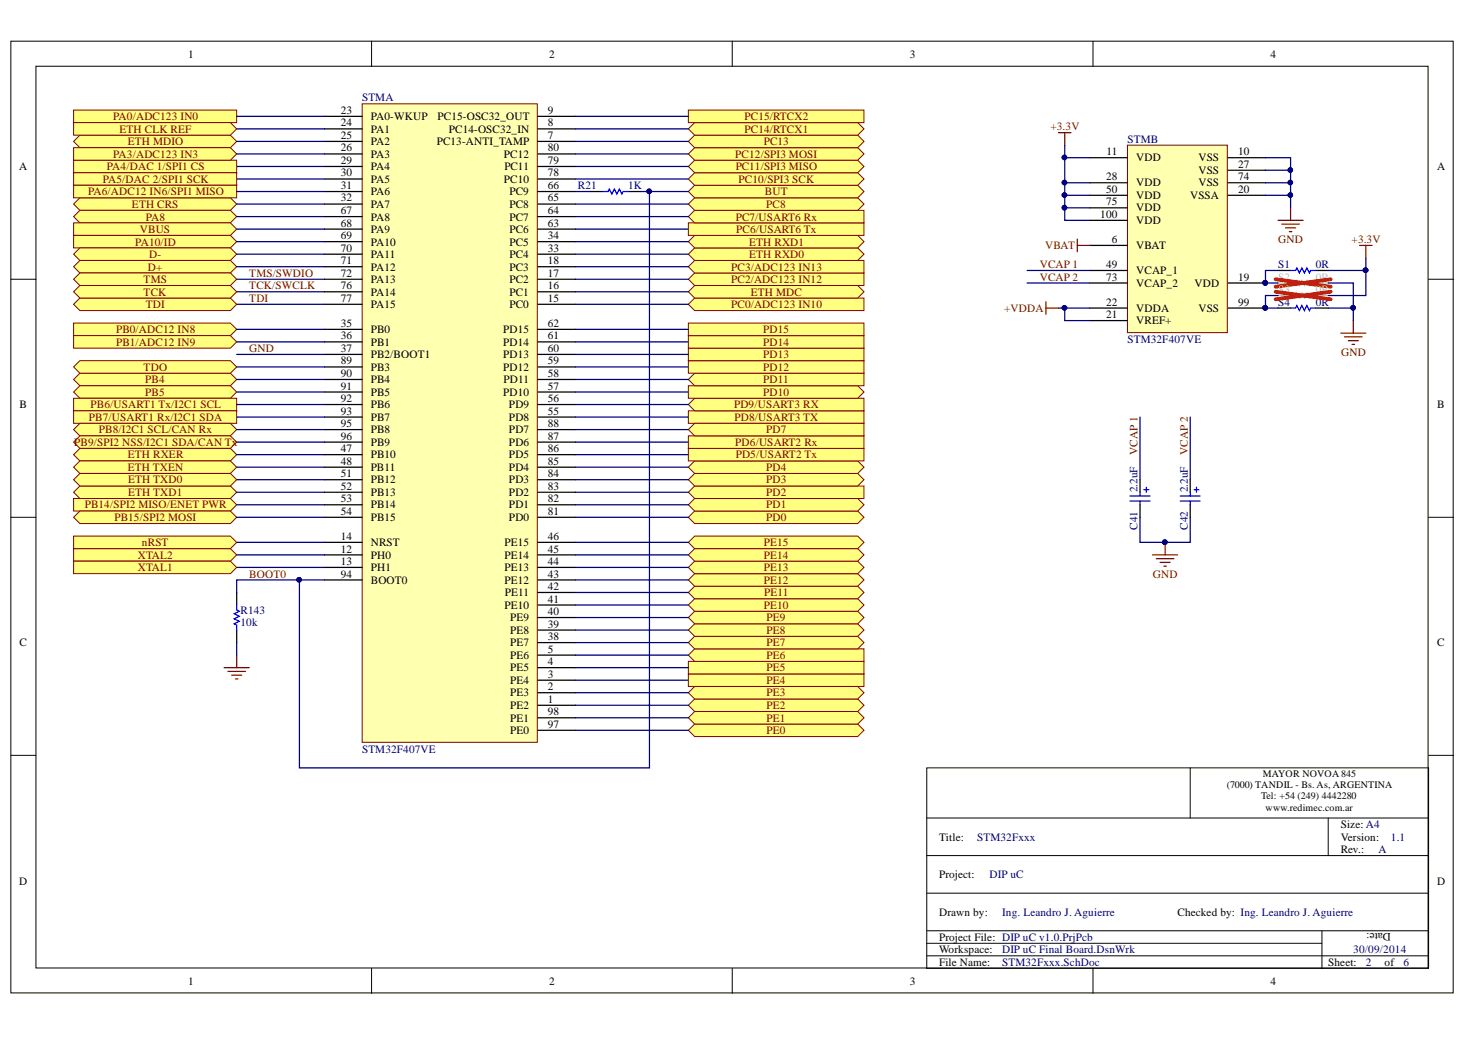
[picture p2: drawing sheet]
<svg xmlns="http://www.w3.org/2000/svg" width="297mm" height="210mm" viewBox="0 0 297 210" stroke-linecap="round" stroke-linejoin="round" font-family="sans-serif">
<g fill="#fff" stroke="#000" stroke-width=".2">
<path d="M2.2 8.3h292v192.7h-292z"/>
<path d="M7.3 13.4h281.9v182.5h-281.9z"/>
</g>
<g fill="none" stroke="#000" stroke-width=".2">
<path d="M75.2 8.3v5.1M148.3 8.3v5.1M221.3 8.3v5.1M2.2 56.5h5.1M289.3 56.5h5M2.2 104.7h5.1M289.3 104.7h5M2.2 152.9h5.1M187.6 155.4h101.7v40.6h-101.7zM241 155.4v10.2M289.3 152.9h5M187.6 173.2h101.7"/>
<path d="M187.6 165.6h101.7M268.9 165.6v7.6M75.2 196v5.1M148.3 196v5.1M187.6 180.8h101.7M187.6 190.9h80.1M187.6 188.4h101.7M187.6 193.5h101.7M221.3 196v5.1M267.7 188.4v7.6"/>
</g>
<path d="M73.3 21h35.5v129.3h-35.5z" fill="#ffffb0" stroke="#800000" stroke-width=".2"/>
<g fill="none" stroke="#000" stroke-width=".25">
<path d="M65.7 28.6h7.6M65.7 26.1h7.6M65.7 23.6h7.6M65.7 31.2h7.6M65.7 33.7h7.6M65.7 36.2h7.6M65.7 38.8h7.6M108.9 28.6h7.6M108.9 26.1h7.6M108.9 23.6h7.6M108.9 31.2h7.6M108.9 33.7h7.6"/>
<path d="M108.9 36.2h7.6M108.9 38.8h7.6M65.7 59.1h7.6M65.7 56.5h7.6M65.7 54h7.6M65.7 41.3h7.6M65.7 51.5h7.6M65.7 48.9h7.6M65.7 46.4h7.6M65.7 43.8h7.6M108.9 59.1h7.6M108.9 56.5h7.6"/>
<path d="M108.9 54h7.6M108.9 41.3h7.6M108.9 51.5h7.6M108.9 48.9h7.6M108.9 46.4h7.6M108.9 43.8h7.6M65.7 61.6h7.6M65.7 66.7h7.6M65.7 69.2h7.6M65.7 71.7h7.6M65.7 79.3h7.6M65.7 76.8h7.6"/>
<path d="M65.7 74.3h7.6M108.9 61.6h7.6M108.9 66.7h7.6M108.9 69.2h7.6M108.9 71.7h7.6M108.9 79.3h7.6M108.9 76.8h7.6M108.9 74.3h7.6M65.7 92h7.6M65.7 94.6h7.6M65.7 97.1h7.6M65.7 99.6h7.6"/>
<path d="M65.7 84.4h7.6M65.7 81.9h7.6M65.7 89.5h7.6M65.7 87h7.6M108.9 92h7.6M108.9 94.6h7.6M108.9 97.1h7.6M108.9 99.6h7.6M108.9 84.4h7.6M108.9 81.9h7.6M108.9 89.5h7.6M108.9 87h7.6"/>
<path d="M65.7 112.3h7.6M65.7 114.9h7.6M65.7 109.8h7.6M65.7 117.4h7.6M65.7 102.2h7.6M65.7 104.7h7.6M108.9 112.3h7.6M108.9 114.9h7.6M108.9 109.8h7.6M108.9 119.9h7.6M108.9 117.4h7.6M108.9 102.2h7.6"/>
<path d="M108.9 104.7h7.6M108.9 137.7h7.6M108.9 135.1h7.6M108.9 132.6h7.6M108.9 130.1h7.6M108.9 127.5h7.6M108.9 125h7.6M108.9 122.5h7.6M108.9 142.8h7.6M108.9 140.2h7.6M108.9 147.8h7.6M108.9 145.3h7.6"/>
</g>
<path d="M228.3 29.4h20.2v37.9h-20.2z" fill="#ffffb0" stroke="#800000" stroke-width=".2"/>
<g fill="none" stroke="#000" stroke-width=".25">
<path d="M220.7 31.9h7.6M220.7 39.5h7.6M220.7 37h7.6M248.6 31.9h7.6M248.6 39.5h7.6M248.6 34.5h7.6M248.6 37h7.6M220.7 49.7h7.6M220.7 57.3h7.6M220.7 54.7h7.6M220.7 42.1h7.6M220.7 44.6h7.6"/>
<path d="M248.6 57.3h7.6M220.7 64.9h7.6M220.7 62.4h7.6M248.6 62.4h7.6M230.8 97.1v2.5M241 97.1v2.5M47.9 119.9v2.6M230.8 102.2v2.5M241 102.2v2.5M47.9 127.5v2.6"/>
</g>
<g fill="#000080" stroke="#000080" stroke-width=".2">
<circle cx="256.2" cy="57.2" r=".47"/>
<circle cx="256.2" cy="62.3" r=".46"/>
<circle cx="261.3" cy="34.4" r=".46"/>
<circle cx="261.3" cy="36.9" r=".46"/>
<circle cx="261.3" cy="39.5" r=".46"/>
<circle cx="215.5" cy="42" r=".47"/>
<circle cx="215.5" cy="39.5" r=".46"/>
<circle cx="215.5" cy="36.9" r=".46"/>
<circle cx="215.5" cy="31.9" r=".46"/>
<circle cx="235.8" cy="109.7" r=".47"/>
<circle cx="215.5" cy="62.3" r=".46"/>
</g>
<g fill="none" stroke="#800000" stroke-width=".25">
<path d="M214.3 26.8h2.6M215.6 26.8v2.6M218.1 48.4v2.5M218.1 49.7h2.6M258.8 44.6h5.1M259.5 45.4h3.6M260.3 46.1h2M261.1 46.9h.5M261.3 42.1v2.5M233.4 112.3h5.1M234.1 113.1h3.6M234.9 113.8h2"/>
<path d="M235.7 114.6h.5M235.9 109.8v2.5M45.4 135.1h5.1M46.1 135.9h3.6M46.9 136.7h2M47.7 137.4h.5M47.9 132.6v2.5"/>
</g>
<g fill="none" stroke="#000080" stroke-width=".25">
<path d="M47.9 33.7h17.8M47.9 36.2h17.8M215.6 29.4v15.2h5.1M215.6 37h5.1M215.6 39.5h5.1M215.6 31.9h5.1M256.2 31.9h5.1v10.2M256.2 34.5h5.1M256.2 37h5.1M256.2 39.5h5.1M208 54.7h12.7M208 57.3h12.7"/>
<path d="M215.6 42.1h5.1M47.9 71.7h17.8M214.3 62.4h6.4M215.6 62.4v2.5h5.1M230.8 84.4v12.7M241 84.4v12.7M230.8 104.7v5.1h10.2v-5.1"/>
</g>
<g fill="none" stroke="#00f" stroke-width=".25">
<path d="M230.8 99.6v.8M231.6 99.1h1M232.1 98.6v1M241 99.6v.8M241.8 99.1h1M242.3 98.6v1M228.8 100.4h4.1M228.8 101.4h4.1M230.8 101.4v.8M239 100.4h4M239 101.4h4M241 101.4v.8"/>
<path d="M47.9 122.5v1l.5 .2-1 .5 1 .5-1 .6 1 .5-1 .5 .5 .2v1"/>
</g>
<g fill="#ffff80" stroke="#800000" stroke-width=".2">
<path d="M14.9 32.4h33v2.6h-33z" fill-rule="evenodd"/>
<path d="M14.9 35h33v2.5h-33z" fill-rule="evenodd"/>
</g>
<path d="M47.9 59.1h17.8M47.9 56.5h17.8M47.9 61.6h17.8M47.9 74.3h17.8M47.9 109.8h17.8M47.9 112.3h17.8M47.9 114.9h17.8" fill="none" stroke="#000080" stroke-width=".25"/>
<g fill="#ffff80" stroke="#800000" stroke-width=".2">
<path d="M14.9 41.3l1.3-1.3h30.5l1.2 1.3-1.2 1.3h-30.5z" fill-rule="evenodd"/>
<path d="M14.9 28.6l1.3-1.2h30.5l1.2 1.2-1.2 1.3h-30.5z" fill-rule="evenodd"/>
<path d="M14.9 29.9h31.8l1.2 1.3-1.2 1.2h-31.8z" fill-rule="evenodd"/>
<path d="M14.9 37.5h33v2.5h-33z" fill-rule="evenodd"/>
<path d="M14.9 22.3h33v2.5h-33z" fill-rule="evenodd"/>
<path d="M14.9 43.8l1.3-1.2h30.5l1.2 1.2-1.2 1.3h-30.5z" fill-rule="evenodd"/>
<path d="M14.9 45.1h31.8l1.2 1.3-1.2 1.2h-31.8z" fill-rule="evenodd"/>
<path d="M14.9 47.6h31.8l1.2 1.3-1.2 1.3h-31.8z" fill-rule="evenodd"/>
<path d="M14.9 51.5l1.3-1.3h30.5l1.2 1.3-1.2 1.2h-30.5z" fill-rule="evenodd"/>
<path d="M14.9 54l1.3-1.3h30.5l1.2 1.3-1.2 1.3h-30.5z" fill-rule="evenodd"/>
<path d="M14.9 65.4h31.8l1.2 1.3-1.2 1.2h-31.8z" fill-rule="evenodd"/>
<path d="M14.9 67.9h31.8l1.2 1.3-1.2 1.3h-31.8z" fill-rule="evenodd"/>
<path d="M14.9 76.8l1.3-1.3h30.5l1.2 1.3-1.2 1.3h-30.5z" fill-rule="evenodd"/>
<path d="M14.9 79.3l1.3-1.2h30.5l1.2 1.2-1.2 1.3h-30.5z" fill-rule="evenodd"/>
<path d="M14.9 80.6h33v2.6h-33z" fill-rule="evenodd"/>
<path d="M14.9 83.2h33v2.5h-33z" fill-rule="evenodd"/>
<path d="M14.9 87l1.3-1.3h30.5l1.2 1.3-1.2 1.2h-30.5z" fill-rule="evenodd"/>
<path d="M14.9 89.5l1.3-1.3h30.5l1.2 1.3-1.2 1.3h-30.5z" fill-rule="evenodd"/>
<path d="M14.9 92l1.3-1.2h30.5l1.2 1.2-1.2 1.3h-30.5z" fill-rule="evenodd"/>
<path d="M14.9 94.6l1.3-1.3h30.5l1.2 1.3-1.2 1.2h-30.5z" fill-rule="evenodd"/>
<path d="M14.9 99.6l1.3-1.2h30.5l1.2 1.2-1.2 1.3h-30.5z" fill-rule="evenodd"/>
<path d="M14.9 100.9h31.8l1.2 1.3-1.2 1.2h-31.8z" fill-rule="evenodd"/>
<path d="M14.9 104.7l1.3-1.3h30.5l1.2 1.3-1.2 1.3h-30.5z" fill-rule="evenodd"/>
<path d="M139.4 61.6l1.2-1.3h34.3v2.6h-34.3z" fill-rule="evenodd"/>
<path d="M139.4 59.1l1.2-1.3h33.1l1.2 1.3-1.2 1.2h-33.1z" fill-rule="evenodd"/>
<path d="M139.4 56.5l1.2-1.2h34.3v2.5h-34.3z" fill-rule="evenodd"/>
<path d="M139.4 54l1.2-1.3h34.3v2.6h-34.3z" fill-rule="evenodd"/>
<path d="M139.4 51.5l1.2-1.3h33.1l1.2 1.3-1.2 1.2h-33.1z" fill-rule="evenodd"/>
<path d="M139.4 48.9l1.2-1.3h33.1l1.2 1.3-1.2 1.3h-33.1z" fill-rule="evenodd"/>
<path d="M139.4 45.1h35.5v2.5h-35.5z" fill-rule="evenodd"/>
<path d="M139.4 43.8l1.2-1.2h34.3v2.5h-34.3z" fill-rule="evenodd"/>
<path d="M139.4 41.3l1.2-1.3h33.1l1.2 1.3-1.2 1.3h-33.1z" fill-rule="evenodd"/>
<path d="M139.4 38.8l1.2-1.3h33.1l1.2 1.3-1.2 1.2h-33.1z" fill-rule="evenodd"/>
<path d="M139.4 36.2l1.2-1.2h33.1l1.2 1.2-1.2 1.3h-33.1z" fill-rule="evenodd"/>
<path d="M139.4 33.7l1.2-1.3h33.1l1.2 1.3-1.2 1.3h-33.1z" fill-rule="evenodd"/>
<path d="M139.4 31.2l1.2-1.3h33.1l1.2 1.3-1.2 1.2h-33.1z" fill-rule="evenodd"/>
<path d="M139.4 28.6l1.2-1.2h33.1l1.2 1.2-1.2 1.3h-33.1z" fill-rule="evenodd"/>
<path d="M139.4 26.1l1.2-1.3h33.1l1.2 1.3-1.2 1.3h-33.1z" fill-rule="evenodd"/>
<path d="M139.4 22.3h35.5v2.5h-35.5z" fill-rule="evenodd"/>
<path d="M139.4 104.7l1.2-1.3h33.1l1.2 1.3-1.2 1.3h-33.1z" fill-rule="evenodd"/>
<path d="M139.4 102.2l1.2-1.3h33.1l1.2 1.3-1.2 1.2h-33.1z" fill-rule="evenodd"/>
<path d="M139.4 99.6l1.2-1.2h34.3v2.5h-34.3z" fill-rule="evenodd"/>
<path d="M139.4 97.1l1.2-1.3h33.1l1.2 1.3-1.2 1.3h-33.1z" fill-rule="evenodd"/>
<path d="M139.4 94.6l1.2-1.3h33.1l1.2 1.3-1.2 1.2h-33.1z" fill-rule="evenodd"/>
<path d="M139.4 83.2h35.5v2.5h-35.5z" fill-rule="evenodd"/>
<path d="M139.4 81.9l1.2-1.3h34.3v2.6h-34.3z" fill-rule="evenodd"/>
<path d="M139.4 78.1h34.3l1.2 1.2-1.2 1.3h-34.3z" fill-rule="evenodd"/>
<path d="M139.4 76.8l1.2-1.3h34.3v2.6h-34.3z" fill-rule="evenodd"/>
<path d="M139.4 73h35.5v2.5h-35.5z" fill-rule="evenodd"/>
<path d="M139.4 70.5h35.5v2.5h-35.5z" fill-rule="evenodd"/>
<path d="M139.4 67.9h35.5v2.6h-35.5z" fill-rule="evenodd"/>
<path d="M139.4 65.4h35.5v2.5h-35.5z" fill-rule="evenodd"/>
<path d="M139.4 147.8l1.2-1.2h33.1l1.2 1.2-1.2 1.3h-33.1z" fill-rule="evenodd"/>
<path d="M139.4 145.3l1.2-1.3h33.1l1.2 1.3-1.2 1.3h-33.1z" fill-rule="evenodd"/>
<path d="M139.4 142.8l1.2-1.3h33.1l1.2 1.3-1.2 1.2h-33.1z" fill-rule="evenodd"/>
<path d="M139.4 140.2l1.2-1.3h33.1l1.2 1.3-1.2 1.3h-33.1z" fill-rule="evenodd"/>
<path d="M139.4 136.4h35.5v2.5h-35.5z" fill-rule="evenodd"/>
<path d="M139.4 133.9h35.5v2.5h-35.5z" fill-rule="evenodd"/>
<path d="M139.4 132.6l1.2-1.3h34.3v2.6h-34.3z" fill-rule="evenodd"/>
<path d="M139.4 130.1l1.2-1.3h33.1l1.2 1.3-1.2 1.2h-33.1z" fill-rule="evenodd"/>
<path d="M139.4 127.5l1.2-1.2h33.1l1.2 1.2-1.2 1.3h-33.1z" fill-rule="evenodd"/>
<path d="M139.4 125l1.2-1.3h33.1l1.2 1.3-1.2 1.3h-33.1z" fill-rule="evenodd"/>
<path d="M139.4 122.5l1.2-1.3h33.1l1.2 1.3-1.2 1.2h-33.1z" fill-rule="evenodd"/>
<path d="M139.4 119.9l1.2-1.2h33.1l1.2 1.2-1.2 1.3h-33.1z" fill-rule="evenodd"/>
<path d="M139.4 117.4l1.2-1.3h33.1l1.2 1.3-1.2 1.3h-33.1z" fill-rule="evenodd"/>
<path d="M139.4 114.9l1.2-1.3h33.1l1.2 1.3-1.2 1.2h-33.1z" fill-rule="evenodd"/>
<path d="M139.4 112.3l1.2-1.3h33.1l1.2 1.3-1.2 1.3h-33.1z" fill-rule="evenodd"/>
<path d="M139.4 109.8l1.2-1.3h33.1l1.2 1.3-1.2 1.2h-33.1z" fill-rule="evenodd"/>
</g>
<g fill="none" stroke="#000080" stroke-width=".25">
<path d="M47.9 23.6h17.8M47.9 26.1h17.8M47.9 28.6h17.8M47.9 31.2h17.8M47.9 38.8h17.8M116.5 23.6h22.9M116.5 26.1h22.9M116.5 28.6h22.9M116.5 31.2h22.9M116.5 33.7h22.9M116.5 36.2h22.9M47.9 41.3h17.8"/>
<path d="M47.9 43.8h17.8M47.9 46.4h17.8M47.9 48.9h17.8M47.9 51.5h17.8M47.9 54h17.8M116.5 41.3h22.9M116.5 43.8h22.9M116.5 46.4h22.9M116.5 48.9h22.9M116.5 51.5h22.9M116.5 54h22.9M116.5 56.5h22.9"/>
<path d="M116.5 59.1h22.9M47.9 66.7h17.8M47.9 69.2h17.8M47.9 76.8h17.8M47.9 79.3h17.8M116.5 66.7h22.9M116.5 69.2h22.9M116.5 76.8h22.9M116.5 79.3h22.9M116.5 61.6h22.9M116.5 71.7h22.9M116.5 74.3h22.9"/>
<path d="M47.9 81.9h17.8M47.9 84.4h17.8M47.9 87h17.8M47.9 89.5h17.8M47.9 92h17.8M47.9 94.6h17.8M47.9 97.1h17.8M47.9 99.6h17.8M116.5 81.9h22.9M116.5 84.4h22.9M116.5 87h22.9M116.5 89.5h22.9"/>
<path d="M116.5 92h22.9M116.5 94.6h22.9M116.5 97.1h22.9M116.5 99.6h22.9M47.9 102.2h17.8M47.9 104.7h17.8M116.5 102.2h22.9M116.5 104.7h22.9M116.5 109.8h22.9M116.5 112.3h22.9M116.5 114.9h22.9M116.5 117.4h22.9"/>
<path d="M116.5 119.9h22.9M116.5 122.5h22.9M116.5 125h22.9M116.5 127.5h22.9M116.5 130.1h22.9M116.5 132.6h22.9M116.5 135.1h22.9M116.5 137.7h22.9M116.5 140.2h22.9M116.5 142.8h22.9M116.5 145.3h22.9M116.5 147.8h22.9"/>
</g>
<g fill="#ffff80" stroke="#800000" stroke-width=".2">
<path d="M14.9 97.1l1.3-1.3h30.5l1.2 1.3-1.2 1.3h-30.5z" fill-rule="evenodd"/>
<path d="M139.4 90.8h35.5v2.5h-35.5z" fill-rule="evenodd"/>
<path d="M139.4 88.2h35.5v2.6h-35.5z" fill-rule="evenodd"/>
<path d="M139.4 87l1.2-1.3h34.3v2.5h-34.3z" fill-rule="evenodd"/>
</g>
<path d="M258.8 54.7h2.5M266.4 54.7h2.5M258.8 62.4h2.5M266.4 62.4h2.5" fill="none" stroke="#000" stroke-width=".25"/>
<path d="M261.3 54.7h1l.3-.5 .5 1.1 .5-1.1 .5 1.1 .5-1.1 .5 1.1 .3-.6h1M261.3 62.4h1l.3-.6 .5 1.1 .5-1.1 .5 1.1 .5-1.1 .5 1.1 .3-.5h1" fill="none" stroke="#00f" stroke-width=".25"/>
<path d="M258.8 57.3h3.5l.3-.5 .5 1 .5-1 .5 1 .5-1 .5 1 .3-.5h3.5M258.8 59.8h3.5l.3-.5 .5 1 .5-1 .5 1 .5-1 .5 1 .3-.5h3.5" fill="none" stroke="#c0bebc" stroke-width=".25"/>
<path d="M258.3 56.5l11.1 1.5M258.3 59.1l11.1 1.5M269.4 56.5l-11.1 1.5M269.4 59.1l-11.1 1.5" fill="none" stroke="#f00" stroke-width=".76"/>
<path d="M268.9 57.3h5.1v5.1M276.6 54.7v5.1h-7.7M65.7 117.4h-17.8v2.5M47.9 130.1v2.5" fill="none" stroke="#000080" stroke-width=".25"/>
<g fill="#000080" stroke="#000080" stroke-width=".2">
<circle cx="274" cy="62.3" r=".46"/>
<circle cx="276.5" cy="54.7" r=".46"/>
<circle cx="60.6" cy="117.4" r=".47"/>
</g>
<path d="M275.3 49.7h2.5M276.6 49.7v2.5M271.5 67.4h5.1M272.2 68.2h3.6M273 68.9h2M273.8 69.7h.5M274 64.9v2.5" fill="none" stroke="#800000" stroke-width=".25"/>
<g fill="#ffff80" stroke="#800000" stroke-width=".2">
<path d="M14.9 111h31.8l1.2 1.3-1.2 1.3h-31.8z" fill-rule="evenodd"/>
<path d="M14.9 113.6h31.8l1.2 1.3-1.2 1.2h-31.8z" fill-rule="evenodd"/>
<path d="M14.9 108.5h31.8l1.2 1.3-1.2 1.2h-31.8z" fill-rule="evenodd"/>
</g>
<path d="M116.5 38.8h3.1" fill="none" stroke="#000080" stroke-width=".25"/>
<path d="M119.6 38.8h2.5M127.2 38.8h2.5" fill="none" stroke="#000" stroke-width=".25"/>
<path d="M122.1 38.8h1l.3-.5 .5 1 .5-1 .5 1 .5-1 .5 1 .3-.5h1" fill="none" stroke="#00f" stroke-width=".25"/>
<g fill="#ffff80" stroke="#800000" stroke-width=".2">
<path d="M14.9 74.3l1.3-1.3h30.5l1.2 1.3-1.2 1.2h-30.5z" fill-rule="evenodd"/>
<path d="M14.9 61.6l1.3-1.3h30.5l1.2 1.3-1.2 1.3h-30.5z" fill-rule="evenodd"/>
<path d="M14.9 59.1l1.3-1.3h30.5l1.2 1.3-1.2 1.2h-30.5z" fill-rule="evenodd"/>
<path d="M14.9 56.5l1.3-1.2h30.5l1.2 1.2-1.2 1.3h-30.5z" fill-rule="evenodd"/>
</g>
<path d="M129.7 38.8h9.7M131.5 38.8v116.6h-70.9v-38" fill="none" stroke="#000080" stroke-width=".25"/>
<g fill="#000080" stroke="#000080" stroke-width=".2">
<circle cx="131.4" cy="38.7" r=".47"/>
<circle cx="60.6" cy="117.4" r=".47"/>
</g>
<path d="M14.9 24.8h31.8l1.2 1.3-1.2 1.3h-31.8z" fill-rule="evenodd" fill="#ffff80" stroke="#800000" stroke-width=".2"/>
<path d="M258.8 54.7h-2.6v2.6h2.6M258.8 59.8h-2.6v2.6h2.6M276.6 52.2v2.5h-7.7M268.9 62.4h5.1v2.5" fill="none" stroke="#000080" stroke-width=".25"/>
<g fill="#000080" stroke="#000080" stroke-width=".2">
<circle cx="274" cy="62.3" r=".46"/>
<circle cx="276.5" cy="54.7" r=".46"/>
<circle cx="256.2" cy="57.2" r=".47"/>
<circle cx="256.2" cy="62.3" r=".46"/>
</g>
<path d="M211.8 61.1v2.5M211.8 62.4h2.5" fill="none" stroke="#800000" stroke-width=".25"/>
<g font-size="2.3">
<text x="38.1" y="11.6">1</text>
<text x="111.2" y="11.6">2</text>
<text x="184.2" y="11.6">3</text>
<text x="257.3" y="11.6">4</text>
<text x="69" y="23">23</text>
<text x="110.9" y="23">9</text>
<text x="69" y="25.6">24</text>
<text x="69" y="28.1">25</text>
<text x="75.1" y="24.3">PA0-WKUP</text>
<text x="75.1" y="26.8">PA1</text>
<text x="75.1" y="29.4">PA2</text>
<text x="88.4" y="29.4">PC13-ANTI_TAMP</text>
<text x="88.6" y="24.3">PC15-OSC32_OUT</text>
<text x="90.9" y="26.8">PC14-OSC32_IN</text>
<text x="110.9" y="28.1">7</text>
<text x="110.9" y="25.6">8</text>
<text x="3.9" y="34.4">A</text>
<text x="69" y="30.6">26</text>
<text x="69" y="33.2">29</text>
<text x="69" y="35.7">30</text>
<text x="75.1" y="31.9">PA3</text>
<text x="75.1" y="34.4">PA4</text>
<text x="102" y="31.9">PC12</text>
<text x="102.1" y="34.4">PC11</text>
<text x="110.9" y="35.7">78</text>
<text x="110.9" y="33.2">79</text>
<text x="110.9" y="30.6">80</text>
<text x="224" y="31.4">11</text>
<text x="230.1" y="32.7">VDD</text>
<text x="242.6" y="32.7">VSS</text>
<text x="242.6" y="35.2">VSS</text>
<text x="250.7" y="31.4">10</text>
<text x="250.7" y="33.9">27</text>
<text x="291" y="34.4">A</text>
<text x="69" y="38.2">31</text>
<text x="69" y="40.8">32</text>
<text x="75.1" y="37">PA5</text>
<text x="75.1" y="39.5">PA6</text>
<text x="102" y="37">PC10</text>
<text x="103.1" y="39.5">PC9</text>
<text x="110.9" y="40.8">65</text>
<text x="110.9" y="38.2">66</text>
<text x="224" y="36.5">28</text>
<text x="224" y="39">50</text>
<text x="224" y="41.5">75</text>
<text x="230.1" y="37.7">VDD</text>
<text x="230.1" y="40.3">VDD</text>
<text x="241" y="40.3">VSSA</text>
<text x="242.6" y="37.7">VSS</text>
<text x="250.7" y="39">20</text>
<text x="250.7" y="36.5">74</text>
<text x="69" y="43.4">67</text>
<text x="69" y="45.9">68</text>
<text x="75.1" y="42">PA7</text>
<text x="75.1" y="44.7">PA8</text>
<text x="75.1" y="47.2">PA9</text>
<text x="103.1" y="47.2">PC6</text>
<text x="103.1" y="44.7">PC7</text>
<text x="103.1" y="42">PC8</text>
<text x="110.9" y="45.9">63</text>
<text x="110.9" y="43.4">64</text>
<text x="222.8" y="44.1">100</text>
<text x="230.1" y="42.8">VDD</text>
<text x="230.1" y="45.4">VDD</text>
<text x="69" y="48.5">69</text>
<text x="69" y="51">70</text>
<text x="69" y="53.5">71</text>
<text x="75.1" y="49.7">PA10</text>
<text x="75.1" y="52.3">PA11</text>
<text x="103.1" y="52.3">PC4</text>
<text x="103.1" y="49.7">PC5</text>
<text x="110.9" y="53.5">18</text>
<text x="110.9" y="51">33</text>
<text x="110.9" y="48.5">34</text>
<text x="225.1" y="49.2">6</text>
<text x="230.1" y="50.5">VBAT</text>
<text x="69" y="56.1">72</text>
<text x="69" y="58.6">76</text>
<text x="75.1" y="54.8">PA12</text>
<text x="75.1" y="57.3">PA13</text>
<text x="75.1" y="59.9">PA14</text>
<text x="103.1" y="59.9">PC1</text>
<text x="103.1" y="57.3">PC2</text>
<text x="103.1" y="54.8">PC3</text>
<text x="110.9" y="58.6">16</text>
<text x="110.9" y="56.1">17</text>
<text x="224" y="54.3">49</text>
<text x="224" y="56.8">73</text>
<text x="230.1" y="55.5">VCAP_1</text>
<text x="230.1" y="58.1">VCAP_2</text>
<text x="241.9" y="58.1">VDD</text>
<text x="250.7" y="56.8">19</text>
<text x="69" y="61.1">77</text>
<text x="75.1" y="62.4">PA15</text>
<text x="103.1" y="62.4">PC0</text>
<text x="110.9" y="61.1">15</text>
<text x="224" y="64.4">21</text>
<text x="224" y="61.9">22</text>
<text x="230.1" y="65.7">VREF+</text>
<text x="230.1" y="63.1">VDDA</text>
<text x="242.6" y="63.1">VSS</text>
<text x="250.7" y="61.9">99</text>
<text x="69" y="66.2">35</text>
<text x="69" y="68.7">36</text>
<text x="69" y="71.2">37</text>
<text x="75.1" y="67.4">PB0</text>
<text x="75.1" y="70">PB1</text>
<text x="101.9" y="70">PD14</text>
<text x="101.9" y="67.4">PD15</text>
<text x="110.9" y="71.2">60</text>
<text x="110.9" y="68.7">61</text>
<text x="110.9" y="66.2">62</text>
<text x="69" y="73.8">89</text>
<text x="69" y="76.3">90</text>
<text x="75.1" y="72.5">PB2/BOOT1</text>
<text x="75.1" y="75">PB3</text>
<text x="75.1" y="77.6">PB4</text>
<text x="101.9" y="75">PD12</text>
<text x="101.9" y="72.5">PD13</text>
<text x="102" y="77.6">PD11</text>
<text x="110.9" y="76.3">58</text>
<text x="110.9" y="73.8">59</text>
<text x="4" y="82.6">B</text>
<text x="69" y="78.8">91</text>
<text x="69" y="81.4">92</text>
<text x="69" y="83.9">93</text>
<text x="75.1" y="80.1">PB5</text>
<text x="75.1" y="82.6">PB6</text>
<text x="101.9" y="80.1">PD10</text>
<text x="103.1" y="82.6">PD9</text>
<text x="110.9" y="83.9">55</text>
<text x="110.9" y="81.4">56</text>
<text x="110.9" y="78.8">57</text>
<text x="291" y="82.6">B</text>
<text x="69" y="86.4">95</text>
<text x="69" y="89">96</text>
<text x="75.1" y="85.2">PB7</text>
<text x="75.1" y="87.7">PB8</text>
<text x="103.1" y="85.2">PD8</text>
<text x="103.1" y="87.7">PD7</text>
<text x="110.9" y="89">87</text>
<text x="110.9" y="86.4">88</text>
<text x="69" y="91.5">47</text>
<text x="69" y="94">48</text>
<text x="75.1" y="92.8">PB10</text>
<text x="75.1" y="95.3">PB11</text>
<text x="75.1" y="90.2">PB9</text>
<text x="103.1" y="95.3">PD4</text>
<text x="103.1" y="92.8">PD5</text>
<text x="103.1" y="90.2">PD6</text>
<text x="110.9" y="94">85</text>
<text x="110.9" y="91.5">86</text>
<text x="69" y="96.6">51</text>
<text x="69" y="99.1">52</text>
<text x="69" y="101.6">53</text>
<text x="75.1" y="97.8">PB12</text>
<text x="75.1" y="100.4">PB13</text>
<text x="103.1" y="100.4">PD2</text>
<text x="103.1" y="97.8">PD3</text>
<text x="110.9" y="101.6">82</text>
<text x="110.9" y="99.1">83</text>
<text x="110.9" y="96.6">84</text>
<text x="69" y="104.3">54</text>
<text x="75.1" y="102.9">PB14</text>
<text x="75.1" y="105.5">PB15</text>
<text x="103.1" y="105.5">PD0</text>
<text x="103.1" y="102.9">PD1</text>
<text x="110.9" y="104.3">81</text>
<text x="69" y="111.9">12</text>
<text x="69" y="109.3">14</text>
<text x="75.1" y="113.1">PH0</text>
<text x="75.1" y="110.6">NRST</text>
<text x="102.1" y="113.1">PE14</text>
<text x="102.1" y="110.6">PE15</text>
<text x="110.9" y="111.9">45</text>
<text x="110.9" y="109.3">46</text>
<text x="69" y="114.4">13</text>
<text x="69" y="116.9">94</text>
<text x="75.1" y="115.7">PH1</text>
<text x="75.1" y="118.2">BOOT0</text>
<text x="102.1" y="118.2">PE12</text>
<text x="102.1" y="115.7">PE13</text>
<text x="110.9" y="119.4">42</text>
<text x="110.9" y="116.9">43</text>
<text x="110.9" y="114.4">44</text>
<text x="102.1" y="123.2">PE10</text>
<text x="102.2" y="120.7">PE11</text>
<text x="103.3" y="125.8">PE9</text>
<text x="110.9" y="124.5">40</text>
<text x="110.9" y="122">41</text>
<text x="4" y="130.8">C</text>
<text x="103.3" y="130.8">PE7</text>
<text x="103.3" y="128.3">PE8</text>
<text x="110.9" y="129.6">38</text>
<text x="110.9" y="127">39</text>
<text x="291" y="130.8">C</text>
<text x="103.3" y="135.9">PE5</text>
<text x="103.3" y="133.4">PE6</text>
<text x="110.9" y="137.2">3</text>
<text x="110.9" y="134.6">4</text>
<text x="110.9" y="132.1">5</text>
<text x="103.3" y="143.5">PE2</text>
<text x="103.3" y="141">PE3</text>
<text x="103.3" y="138.4">PE4</text>
<text x="110.9" y="142.2">1</text>
<text x="110.9" y="139.7">2</text>
<text x="103.3" y="148.6">PE0</text>
<text x="103.3" y="146">PE1</text>
<text x="110.9" y="147.3">97</text>
<text x="110.9" y="144.8">98</text>
<text x="271.5" y="167.7">Size: A4</text>
<text x="190.1" y="170.2">Title:</text>
<text x="271.5" y="170.2">Version:</text>
<text x="271.5" y="172.7">Rev.:</text>
<text x="3.9" y="179">D</text>
<text x="190.1" y="177.8">Project:</text>
<text x="291" y="179">D</text>
<text x="190.1" y="185.4">Drawn by:</text>
<text x="238.4" y="185.4">Checked by: Ing. Leandro J. Aguierre</text>
<text x="190.1" y="190.4">Project File: DIP uC v1.0.PrjPcb</text>
<text x="281.6" y="188.9" transform="rotate(-180 281.6 188.9)">Date:</text>
<text x="190.1" y="195.5">File Name:</text>
<text x="190.1" y="193">Workspace:</text>
<text x="268.9" y="195.5">Sheet:</text>
<text x="280.4" y="195.5">of</text>
<text x="38.1" y="199.3">1</text>
<text x="111.2" y="199.3">2</text>
<text x="184.2" y="199.3">3</text>
<text x="257.3" y="199.3">4</text>
</g>
<g font-size="2.3" fill="#000080">
<text x="73.3" y="20.5">STMA</text>
<text x="228.3" y="28.9">STMB</text>
<text x="117" y="38.2">R21</text>
<text x="127.2" y="38.2">1K</text>
<text x="258.8" y="54.3">S1</text>
<text x="266.4" y="54.3">0R</text>
<text x="258.8" y="61.9">S4</text>
<text x="266.4" y="61.9">0R</text>
<text x="228.3" y="69.5">STM32F407VE</text>
<text x="230.3" y="99.6" transform="rotate(-90 230.3 99.6)">2.2uF</text>
<text x="240.5" y="99.6" transform="rotate(-90 240.5 99.6)">2.2uF</text>
<text x="230.3" y="107.2" transform="rotate(-90 230.3 107.2)">C41</text>
<text x="240.5" y="107.2" transform="rotate(-90 240.5 107.2)">C42</text>
<text x="48.7" y="124.3">R143</text>
<text x="48.7" y="126.8">10k</text>
<text x="73.3" y="152.4">STM32F407VE</text>
<text x="197.8" y="170.2">STM32Fxxx</text>
<text x="279.1" y="172.7">A</text>
<text x="281.6" y="170.2">1.1</text>
<text x="200.4" y="177.8">DIP uC</text>
<text x="202.9" y="185.4">Ing. Leandro J. Aguierre</text>
<text x="202.9" y="195.5">STM32Fxxx.SchDoc</text>
<text x="202.9" y="193">DIP uC Final Board.DsnWrk</text>
<text x="274" y="193">30/09/2014</text>
<text x="276.6" y="195.5">2</text>
<text x="284.2" y="195.5">6</text>
</g>
<g font-size="2.3" fill="#800000">
<text x="22.9" y="24.3">PA0/ADC123 IN0</text>
<text x="24.2" y="26.8">ETH CLK REF</text>
<text x="25.9" y="29.4">ETH MDIO</text>
<text x="150.7" y="26.8">PC14/RTCX1</text>
<text x="150.7" y="24.3">PC15/RTCX2</text>
<text x="154.6" y="29.4">PC13</text>
<text x="212.7" y="26.3">+3.3V</text>
<text x="21.6" y="34.4">PA4/DAC 1/SPI1 CS</text>
<text x="22.9" y="31.9">PA3/ADC123 IN3</text>
<text x="148.9" y="31.9">PC12/SPI3 MOSI</text>
<text x="149" y="34.4">PC11/SPI3 MISO</text>
<text x="17.8" y="39.5">PA6/ADC12 IN6/SPI1 MISO</text>
<text x="20.8" y="37">PA5/DAC 2/SPI1 SCK</text>
<text x="149.6" y="37">PC10/SPI3 SCK</text>
<text x="154.9" y="39.5">BUT</text>
<text x="26.7" y="42">ETH CRS</text>
<text x="28.3" y="47.2">VBUS</text>
<text x="29.5" y="44.7">PA8</text>
<text x="149" y="44.7">PC7/USART6 Rx</text>
<text x="149.1" y="47.2">PC6/USART6 Tx</text>
<text x="155.1" y="42">PC8</text>
<text x="27.4" y="49.7">PA10/ID</text>
<text x="30.2" y="52.3">D-</text>
<text x="151.7" y="52.3">ETH RXD0</text>
<text x="151.7" y="49.7">ETH RXD1</text>
<text x="211.6" y="50.5">VBAT</text>
<text x="258.8" y="49.2">GND</text>
<text x="273.7" y="49.2">+3.3V</text>
<text x="29.1" y="59.9">TCK</text>
<text x="29.1" y="57.3">TMS</text>
<text x="29.9" y="54.8">D+</text>
<text x="50.5" y="58.6">TCK/SWCLK</text>
<text x="50.5" y="56.1">TMS/SWDIO</text>
<text x="148" y="57.3">PC2/ADC123 IN12</text>
<text x="148" y="54.8">PC3/ADC123 IN13</text>
<text x="152" y="59.9">ETH MDC</text>
<text x="210.5" y="54.3">VCAP 1</text>
<text x="210.5" y="56.8">VCAP 2</text>
<text x="29.5" y="62.4">TDI</text>
<text x="50.5" y="61.1">TDI</text>
<text x="148" y="62.4">PC0/ADC123 IN10</text>
<text x="203.3" y="63.1">+VDDA</text>
<text x="23.5" y="67.4">PB0/ADC12 IN8</text>
<text x="23.5" y="70">PB1/ADC12 IN9</text>
<text x="50.5" y="71.2">GND</text>
<text x="154.6" y="70">PD14</text>
<text x="154.6" y="67.4">PD15</text>
<text x="29.1" y="75">TDO</text>
<text x="29.4" y="77.6">PB4</text>
<text x="154.6" y="77.6">PD11</text>
<text x="154.6" y="75">PD12</text>
<text x="154.6" y="72.5">PD13</text>
<text x="271.6" y="72">GND</text>
<text x="18.3" y="82.6">PB6/USART1 Tx/I2C1 SCL</text>
<text x="29.4" y="80.1">PB5</text>
<text x="148.6" y="82.6">PD9/USART3 RX</text>
<text x="154.6" y="80.1">PD10</text>
<text x="18" y="85.2">PB7/USART1 Rx/I2C1 SDA</text>
<text x="20" y="87.7">PB8/I2C1 SCL/CAN Rx</text>
<text x="148.7" y="85.2">PD8/USART3 TX</text>
<text x="155.1" y="87.7">PD7</text>
<text x="15" y="90.2">PB9/SPI2 NSS/I2C1 SDA/CAN Tx</text>
<text x="25.9" y="92.8">ETH RXER</text>
<text x="25.9" y="95.3">ETH TXEN</text>
<text x="148.9" y="90.2">PD6/USART2 Rx</text>
<text x="149" y="92.8">PD5/USART2 Tx</text>
<text x="155.1" y="95.3">PD4</text>
<text x="230.3" y="92" transform="rotate(-90 230.3 92)">VCAP 1</text>
<text x="240.5" y="92" transform="rotate(-90 240.5 92)">VCAP 2</text>
<text x="26" y="100.4">ETH TXD1</text>
<text x="26" y="97.8">ETH TXD0</text>
<text x="155.1" y="100.4">PD2</text>
<text x="155.1" y="97.8">PD3</text>
<text x="17.2" y="102.9">PB14/SPI2 MISO/ENET PWR</text>
<text x="23.2" y="105.5">PB15/SPI2 MOSI</text>
<text x="155.1" y="105.5">PD0</text>
<text x="155.1" y="102.9">PD1</text>
<text x="27.9" y="113.1">XTAL2</text>
<text x="28.7" y="110.6">nRST</text>
<text x="154.6" y="113.1">PE14</text>
<text x="154.6" y="110.6">PE15</text>
<text x="27.9" y="115.7">XTAL1</text>
<text x="50.5" y="116.9">BOOT0</text>
<text x="154.6" y="118.2">PE12</text>
<text x="154.6" y="115.7">PE13</text>
<text x="233.4" y="116.9">GND</text>
<text x="154.6" y="123.2">PE10</text>
<text x="154.7" y="120.7">PE11</text>
<text x="155.2" y="125.8">PE9</text>
<text x="155.2" y="130.8">PE7</text>
<text x="155.2" y="128.3">PE8</text>
<text x="155.2" y="135.9">PE5</text>
<text x="155.2" y="133.4">PE6</text>
<text x="155.2" y="143.5">PE2</text>
<text x="155.2" y="141">PE3</text>
<text x="155.2" y="138.4">PE4</text>
<text x="155.2" y="148.6">PE0</text>
<text x="155.2" y="146">PE1</text>
</g>
<g font-size="2.3" fill="#c0bebc">
<text x="258.8" y="56.8">S2</text>
<text x="258.8" y="59.3">S3</text>
<text x="266.4" y="56.8">0R</text>
<text x="266.4" y="59.3">0R</text>
</g>
<g font-size="2">
<text x="248.4" y="159.5">(7000) TANDIL - Bs. As, ARGENTINA</text>
<text x="255.3" y="161.8">Tel: +54 (249) 4442280</text>
<text x="255.7" y="157.3">MAYOR NOVOA 845</text>
<text x="256.3" y="164.1">www.redimec.com.ar</text>
</g>
</svg>
